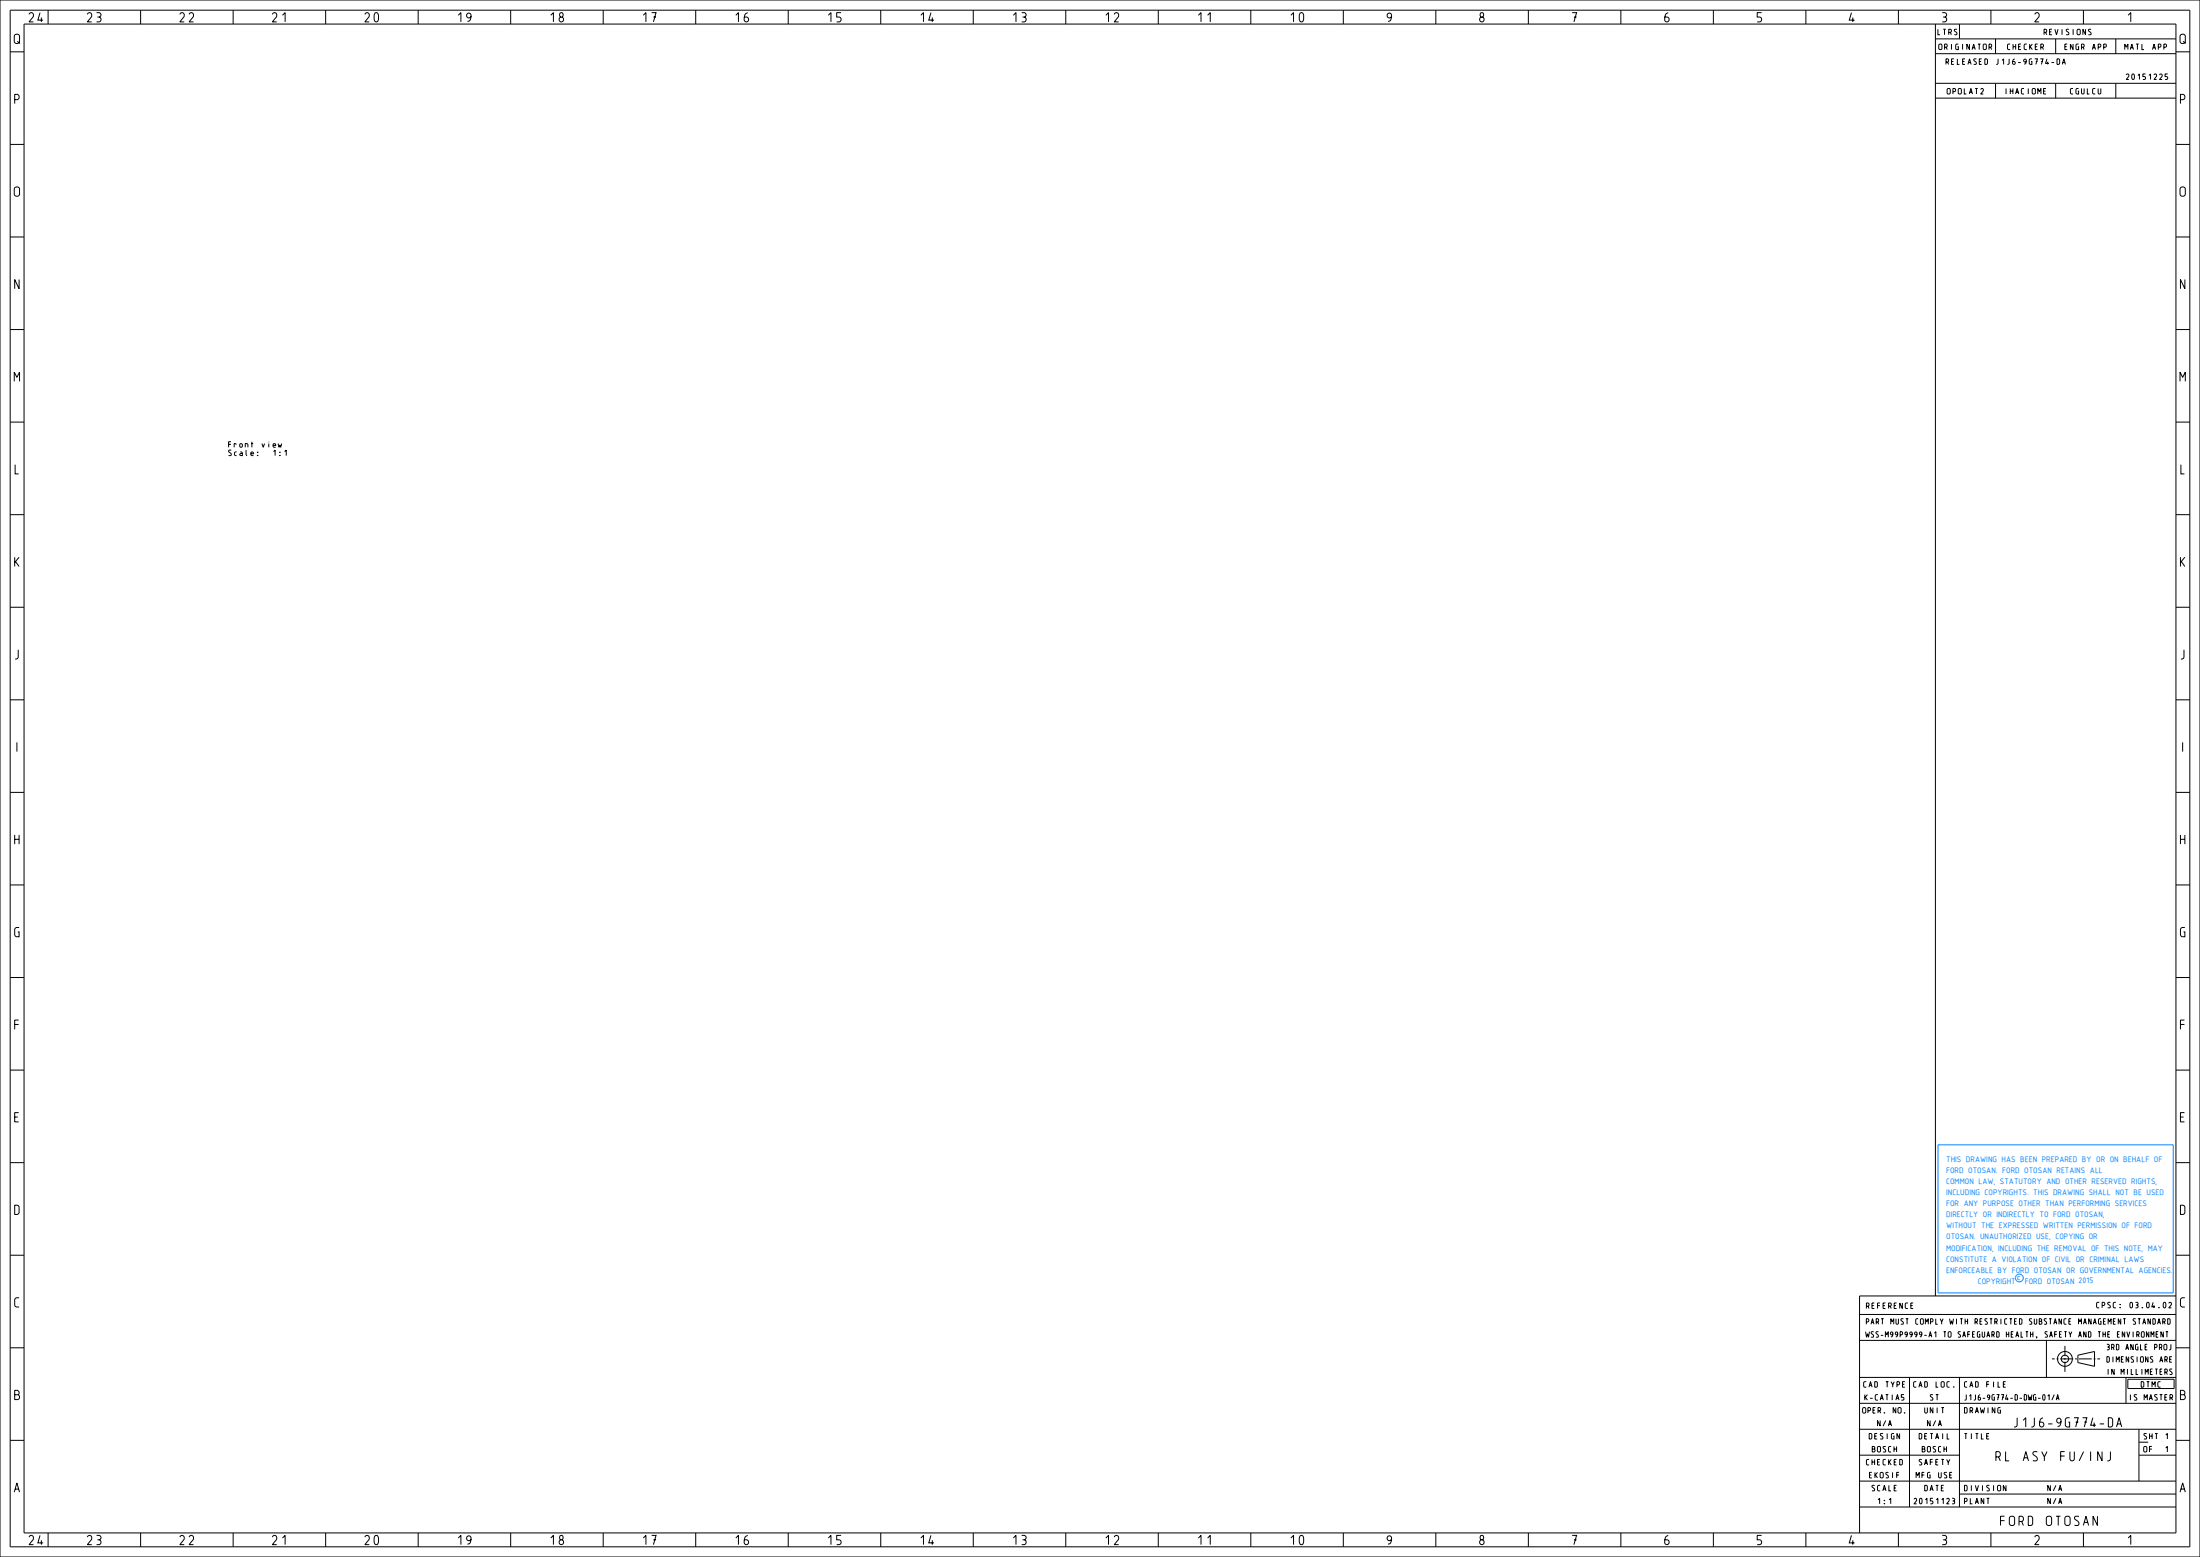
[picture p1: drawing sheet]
<svg xmlns="http://www.w3.org/2000/svg" width="1189mm" height="841mm" viewBox="0 0 1189 841" stroke-linecap="round" stroke-linejoin="round" font-family="sans-serif">
<g fill="none" stroke="#000" stroke-width=".54">
<path d="M0 0h1189v841h-1189zM5 5h1178v831h-1178zM8 19l2-1 1 1v4h-1h-1h-1zM13 13h1163v815h-1163zM16 8l1-1h1v2l-2 3h2M22 7l-2 4h3M22 9v3M26 5v8M47 8l1-1h1l1 2-3 3h3M52 7h2l1 1-1 1h-1M54 9l1 1-1 1-2 1M76 5v8"/>
<path d="M97 8l1-1h1l1 2-3 3h3M102 8l1-1h1l1 2-3 3h3M126 5v8M147 8l1-1h1l1 2-3 3h3M153 8l1-1v5M176 5v8M197 8l1-1h1l1 2-3 3h3M203 7h1l1 1v2l-1 2h-1l-1-2zM226 5v8M248 8l1-1v5M255 9a2.1 2.1 0 0 1-2 3M276 5v8"/>
<path d="M298 8l1-1v5M303 9a1.3 1.3 0 0 0-1 2 1.5 1.5 0 0 0 3 0l-1-2M326 5v8M348 8l1-1v5M352 7h3l-2 5M353 9h2M376 5v8M398 8l1-1v5M404 7a3 3 0 0 0-1 5 1.3 1.3 0 0 0 2-1 1.3 1.3 0 0 0-1-2h-2M426 5v8M448 8l1-1v5M455 7h-3v2h2l1 1-1 2h-2"/>
<path d="M476 5v8M498 8l1-1v5M503 7l-1 4h3M504 9v3M526 5v8M548 8l1-1v5M552 7h2l1 1-1 1h-1M554 9l1 1-1 1-2 1M576 5v8M598 8l1-1v5M602 8l1-1h1l1 2-3 3h3M626 5v8"/>
<path d="M648 8l1-1v5M653 8l1-1v5M676 5v8M698 8l1-1v5M703 7h1l1 1v2l-1 2h-1l-1-2zM726 5v8M752 9a2.1 2.1 0 0 1-2 3M776 5v8M801 9a1.3 1.3 0 0 0-1 2 1.3 1.3 0 0 0 2 0l-1-2M826 5v8M850 7h2l-1 5M851 9h1"/>
<path d="M876 5v8M902 7a3 3 0 0 0-1 5 1.3 1.3 0 0 0 1-1 1.3 1.3 0 0 0-1-2h-1M926 5v8M952 7h-2v2h1l1 1v2h-2M976 5v8M1001 7l-2 4h3M1001 9v3M1026 5v8M1046 13v687M1047 16v3h2M1050 7h1l1 1v1h-2M1050 16h2"/>
<path d="M1051 16v3M1051 9l1 1v1l-2 1M1053 18l1-1v-1h-1v3M1054 18l1 1M1058 16h-2l2 2v1h-2M1059 13v8M1076 5v8M1100 8l1-1h1v2l-2 3h2M1105 18l1-1v-1h-1v3M1106 18v1M1108 17h1M1109 16h-1v3h1"/>
<path d="M1111 16v3l1-3M1114 16v3M1118 16h-1v1l1 1-1 1M1120 16v3M1123 16h1v2v1l-1-1zM1126 5v8M1127 16v3l-1-3v3M1130 16h-1l1 2v1h-1M1150 8l2-1v5M1178 19l2-1 1 1v4h-1h-1h-1zM5 28h8M9 22l2 1"/>
<path d="M1046 29h130M1046 21h130M1048 24h2v2l-1 1-1-1zM1051 26l1-1v-1h-1v3M1052 33h1v-1h-1v3M1052 26v1M1053 33v2M1055 24v3M1055 33h1M1056 32h-1v3h1M1058 32v3h1M1058 24h-1v3h1v-2"/>
<path d="M1061 24v3M1061 33h1M1062 32h-1v3h1M1064 35v-3l1 3M1064 34h1M1064 24v3l-1-3v3M1066 27l1-3 1 3M1066 26h1M1068 32h-1v1l1 1-1 1M1069 24h1M1070 24v3M1070 33h1"/>
<path d="M1071 32h-1v3h1M1072 24h2v2l-1 1-1-1zM1073 32h1v2v1h-1zM1075 26l1-1v-1h-1v3M1076 26v1M1079 21v8M1080 32v2l-1 1M1082 33l1-1v3M1086 32v2l-1 1M1086 24h-1v3h1M1088 24v3M1088 25h1"/>
<path d="M1089 32a1.6 1.6 0 0 0-1 1 1.6 1.6 0 0 0 1 2v-2h-1M1089 24v3M1091 34h1M1091 25h1M1092 24h-1v3h1M1095 33v1l-1 1M1095 24h-1v3h1M1097 24v3M1097 25l1 2M1098 32h-1v3h1v-2M1098 24l-1 2M1100 32h1l-1 3"/>
<path d="M1100 25h1M1100 33h1M1101 24h-1v3h1M1103 32h1l-1 3M1103 26l1-1v-1h-1v3M1103 33h1M1104 26v1M1106 32v2h1M1107 33v2M1109 34h1M1111 21v8M1112 32h1v2v1h-1z"/>
<path d="M1115 35v-3l1 3M1115 34h1M1116 25h1M1117 24h-1v3h1M1120 24v3l-1-3v3M1123 24h-1v2l1 1v-2M1125 26l1-1v-1h-1v3M1126 26v1M1131 27l1-3 1 3M1131 26h1M1134 26l1-1v-1h-1v3M1137 26l1-1v-1h-1v3"/>
<path d="M1144 21v8M1148 27v-3l1 2 1-2v3M1151 27l1-3 1 3M1152 26h1M1154 24h2M1155 24v3M1158 24v3h1M1160 40h-2v1l2 1-1 1h-1M1163 27l1-3 1 3M1164 26h1M1166 26l2-1v-1h-2v3M1169 26l2-1v-1h-2v3"/>
<path d="M1172 40h-2v1l2 1-1 1h-1M1176 28h7M1180 22l1 1M8 54l2-1v-2h-2v5M1046 45h130M1046 53h130M1053 48h1v2l-1 1-1-1zM1055 50l2-1v-1h-2v3M1059 48h1v2l-1 1-1-1zM1062 48v3h1M1064 51l1-3 1 3M1065 50h1"/>
<path d="M1067 48h2M1068 48v3M1070 48h1h1v1l-2 2h2M1079 45v8M1084 48v3M1086 48v3M1086 49h2M1088 48v3M1089 51l1-3 1 3M1090 50h1M1094 48h-2l1 3h1M1096 48v3"/>
<path d="M1099 48h1v2l-1 1-1-1zM1101 51v-3l1 2 1-2v3M1104 49h1M1106 48h-2v3h2M1111 45v8M1120 48h-1v3h1M1123 48h-1v2l1 1v-2M1125 48v2l1 1v-1v-2M1128 48v3h1M1132 48h-1v3h1M1134 48v2l1 1v-1v-2M1144 45v8"/>
<path d="M1149 41l1-1 1 1-2 2h2M1152 40h1l1 1-1 2-1-1zM1155 41l1-1v3M1161 41l1-1v3M1164 41l1-1 1 1-2 2h2M1167 41l1-1 1 1-2 2h2M1178 54l3-1-1-2h-2v5M5 78h8M1176 78h7M8 101h2l1 1v3l-1 1h-1l-1-1zM1178 101h2l1 1v3l-1 1h-1l-1-1zM5 128h8"/>
<path d="M1176 128h7M10 151v5l-2-5v5M1181 151v5l-3-5v5M5 178h8M1176 178h7M8 206v-5l1 3 2-3v5M1178 206v-5l2 3 1-3v5M5 228h8M125 239h-1v3M130 240h1l-1 2v-1zM136 240h1M136 239v3"/>
<path d="M142 240v2l1-2M145 239h.1M145 240v2M150 240l1 2v-2l1 2v-2M1176 228h7M8 251v5h2M124 240h1M125 243l-1 1 1 1v1h-1M128 240h-1v2M128 244l-1 1v1h1M130 244h1v2h-1v-1h1M133 242v-2h1v2"/>
<path d="M133 243v3h1M136 245h1a.7 .7 0 0 0-1-1 .7 .7 0 0 0 0 1v1h1M139 244h.1M139 246h.1M148 241h1a.7 .7 0 0 0-1-1v1l1 1M148 244l1-1v3M151 244h.1M151 246h.1M154 244l1-1v3M1179 251v5h2M5 278h8M1176 278h7"/>
<path d="M8 301v5M8 303l2 3M10 301l-2 3M1178 301v5M1179 303l2 3M1181 301l-3 3M5 328h8M1176 328h7M10 351v4l-2 1M1180 351v4l-1 1M5 378h8M1176 378h7"/>
<path d="M9 401v5M1180 401v5M5 428h8M1176 428h7M8 451v5M8 453h2M10 451v5M1178 453h3M1178 451v5M1181 451v5M5 478h8M1176 478h7"/>
<path d="M10 501h-1l-1 1v4h2v-3M1181 501h-2l-1 1v3l1 1h2v-3h-1M5 528h8M1176 528h7M8 553h2M10 551h-2v5M1178 553h3M1181 551h-3v5M5 578h8M1176 578h7M8 603h2M10 601h-2v5h2"/>
<path d="M1178 603h2M1181 601h-3v5h3M5 628h8M1176 628h7M8 651h1l1 1v3l-1 1h-1zM1178 651h2l1 1v3l-1 1h-2zM5 678h8M1176 678h7M1176 700h-171v128M10 701h-1l-1 1v4h2M1005 710h171M1008 719l1 3v-2l1 2v-3"/>
<path d="M1009 714h1v-2h-1v3M1009 706l1-1v-1h-1v3M1010 706v1M1011 715l1-3 1 3M1011 714h2M1012 705h1M1013 719l-2 1 1 1v1h-1M1013 704h-1v3h1M1014 714h1v-2h-1v3M1015 705h1M1015 714v1M1015 719l-1 1 1 1v1h-1"/>
<path d="M1016 704h-1v3M1017 712h1M1017 712v3M1018 705h1M1019 704h-1v3h1M1021 706l1-1v-1h-1v3M1022 706v1M1022 715v-3l1 2v-2v3M1024 705h1M1025 712v3h1v-3M1025 704h-1v3h1M1028 704v3l-1-3v3"/>
<path d="M1029 712h-2l2 3h-2M1030 712h1M1031 712v3M1031 704h-1v3h1M1033 705h1M1034 704h-1v3h1M1037 712l-2 1v2h2M1038 712l1 1v2h-1zM1041 715v-3v2l1-2v3M1043 714h2l-1-2h-1v3M1046 712v3h1M1049 712v3"/>
<path d="M1050 712l-1 2M1050 719h2M1051 719v3M1053 719l1 1v2h-1zM1054 712v3l1-2v2l1-3M1057 712v3M1059 712h2M1060 719l-2 1 1 1v1h-1M1060 712v3M1062 712v3M1062 714h1M1063 712v3"/>
<path d="M1065 719h-2v3M1067 719h-1v3h1M1067 714h2l-1-2h-1v3M1068 714l1 1M1070 719l-1 1v2h1v-1M1070 714h1M1071 712h-1v3h1M1071 719v3h1h1v-3M1074 712h-1l1 3h-1M1075 712h2M1076 712v3M1078 714h1v-2h-1v3"/>
<path d="M1079 714v1M1079 719l1 1v2h-1zM1081 712v3M1084 719v3M1085 712l-2 1 1 2h1M1086 719v3M1086 712h1M1087 712v3M1088 719h-1v3h1M1089 714h1M1090 712h-1v3h1M1091 712l2 1-1 2h-1z"/>
<path d="M1092 719v3h1M1095 719h1M1095 719v3M1097 719v3M1098 712l-1 1 1 1v1h-1M1099 719v3M1099 712v3h1h1v-3M1102 714h1v1h-1v-3l1 1v1M1106 712h-1l1 3h-1M1107 719l-2 1 1 1v1h-1M1107 712h2M1108 712v3"/>
<path d="M1110 715l1-3 1 3M1110 714h1M1112 719h-2v3M1114 712v3l-1-3v3M1114 719h-1v3h1M1116 719h1M1116 719v3M1117 712l-2 1 1 2h1M1118 714h1M1118 719l1 3M1119 712h-1v3h1M1120 719l-1 2"/>
<path d="M1123 715v-3l1 2 1-2v3M1126 715l1-3 1 3M1126 714h1M1127 719v3l-1-3v3M1129 719l1 1v2h-1zM1130 712v3l-1-3v3M1131 715l1-3 1 3M1132 714h1M1134 719h1M1135 703l-2 1v2h2M1135 719v3M1135 712l-1 1 1 2v-1"/>
<path d="M1136 705h1v-1l-1-1v3M1137 719v3M1137 714h1M1138 719v3M1138 712h-1v3h1M1139 715v-3l1 2 1-2v3M1140 719h-1v3h1M1141 704h-2l2 2h-2M1142 714h1M1143 712h-1v3h1M1144 703l-2 1v2h2M1146 719h-2v3h2"/>
<path d="M1146 704h.1M1146 706h.1M1146 712v3l-1-3v3M1148 712h1M1148 712v3M1148 719v3l-1-3v3M1149 719l1 3 1-3M1151 704h1h1l-1 2h-1zM1153 719v3M1154 703l2 1-2 1M1154 712l-1 1 1 1v1h-1M1155 705v1h-1"/>
<path d="M1156 712h1M1156 712v3M1158 719l1 1-1 2h-1zM1158 706h.1M1158 715l1-3 1 3M1158 714h1M1160 704h1h1l-1 2h-1zM1161 719v3l-1-3v3M1162 712v3l-1-3v3M1164 712l1 1-1 2zM1164 703l-1 3h2M1164 705v1"/>
<path d="M1166 715l1-3 1 3M1166 714h1M1166 719h-1v3h1M1167 706h.1M1169 714h1v-2h-1v3M1169 719v3l-1-3v3M1169 704h1h1l-1 2h-1zM1170 714v1M1170 719h2M1171 719v3M1172 712l1 1-1 2zM1172 704l1-1v1l1 1-2 1h2"/>
<path d="M1181 701h-2l-1 1 1 4h2M5 728h8M1005 724h171M1016 721h2M1019 722v-3l1 2 1-2v3M1023 720v2h-1M1026 720l-1 2M1027 721h1v-2h-1v3M1031 720v2h-1M1033 720v2h-1M1036 720v2h-1M1039 720l-1 2"/>
<path d="M1040 721h1M1042 722l1-3 1 3M1043 721h1M1045 720l1-1v3M1061 722l1-3v3M1061 721h1M1063 721h2M1066 721h1M1074 722l1-3v3M1074 721h1M1077 721h1v-2h-1v3M1077 721l1 1"/>
<path d="M1084 721h2M1087 721h1M1089 722l1-3 1 3M1090 721h1M1097 721h2M1101 722h.1M1101 722v1M1106 724v20M1108 722v-3l1 3M1108 721h1M1109 734h1M1110 721h2"/>
<path d="M1112 734h.1M1113 721h1M1114 734h6M1116 727v6M1116 734v1M1116 735v6M1122 734h1M1123 732l9-2v8l-9-2zM1123 722l1-3 1 3M1123 734h8M1124 721h1M1131 734h2"/>
<path d="M1133 734h2M1137 721h1M1139 726l1 1-1 1M1139 733h1v2l-1 1zM1139 721h1M1139 739v3M1139 728l1 1h-1M1141 728h1v-2h-1v3M1142 733v3M1142 728l1 1M1143 739v3l-2-3v3M1144 736v-3l1 2v-2v3"/>
<path d="M1144 726l1 1v2h-1zM1144 721h1M1147 734h.1M1148 733h-1v3h1M1149 729l1-3v3M1149 728h1M1150 739v3M1150 733v3l-1-3v3M1152 739v3h1M1153 726v3l-1-3v3M1153 733h-1l1 2-1 1M1154 739v3h2"/>
<path d="M1155 721h1v-2h-1v3M1155 733v3M1155 726l-1 1v2h1v-1M1156 721v1M1157 726v3h1M1157 733h1v2v1l-1-1zM1158 739v3M1159 728h1M1161 726h-2v3h2M1161 733v3l-1-3v3M1163 722v-3v2l1-2v3M1163 739h-1v3h1"/>
<path d="M1164 733h-2l2 2-2 1M1164 728h2v-2h-2v3M1165 739h1M1165 721h1M1165 739v3M1167 728h1v-2h-1v3M1167 736l1-3 1 3M1168 735h1M1168 728v1M1169 739h-2v3h2M1170 726l1 1v2h-2zM1170 735l1-1v-1h-1v3"/>
<path d="M1171 735v1M1173 734h1M1173 726v3h-1M1174 733h-1v3h1M1174 740h-1l1 2h-1M1176 728h7M8 753l2 1 1 1-1 1h-2v-5h2v2M1005 758h171M1005 744h171M1008 753v3M1008 755l1 1M1009 746l-2 1v2h2"/>
<path d="M1009 753l-1 2M1010 749l1-3 1 3M1010 748h1M1011 755h1M1013 746l2 1v2h-1h-1zM1015 753l-2 1 1 2h1M1016 756l1-3 1 3M1016 755h2M1019 753h2M1019 746h2M1020 753v3M1020 746v3"/>
<path d="M1022 746l1 3M1023 753v3M1024 746l-1 2M1025 756v-3l1 3M1025 755h1M1025 748h1v-2h-1v3M1028 748h1M1029 753h-1v2h1v1h-1M1030 746h-2v3h2M1032 744v70M1036 746l-2 1v2h2M1037 749l1-3 1 3"/>
<path d="M1037 748h2M1040 746l2 1v2h-1h-1zM1045 753l-2 1 2 1v1h-2M1046 753h2M1046 746v3h1M1047 753v3M1049 747l1-1 1 1v2h-1h-1zM1054 746l-2 1v2h2M1056 749h.1M1059 744v70M1063 753v3h-1M1063 746l-1 1v2h1"/>
<path d="M1064 754l1-1v3M1065 749v-3l1 3M1065 748h1M1068 753v3h-1M1068 746l1 1v2h-1zM1070 753a1.7 1.7 0 0 0 0 3v-1h-1M1072 755h1M1074 748h1M1075 746h-1v3M1075 754v2h-1M1077 746v3M1078 753l-1 1v2h1l-1-1"/>
<path d="M1079 753h1v3M1080 755h.1M1080 746v3h1M1082 753h1l-1 3M1082 755h1M1083 748h1M1084 746h-1v3h1M1085 753l-1 3h1M1085 755v1M1087 755h1M1089 753l1 1v2h-1zM1092 755h1"/>
<path d="M1094 753l1 1v2h-1zM1096 753l1 3v-2l1 2v-3M1100 753l-1 1 1 2v-1M1101 755h2M1104 753h1v1v2l-1-1zM1107 754v-1v3M1110 753l-1 3M1111 756l1-3 1 3M1112 755h1M1146 742v-3l1 2 1-2v3M1149 744v14M1150 745h25v5h-25z"/>
<path d="M1151 753v3M1155 753h-1v1l1 2h-2M1157 746l2 1v2h-1h-1zM1159 756v-3l1 2 1-2v3M1159 742v-3l1 2 1-2v3M1160 746h2M1161 746v3M1162 756v-3l1 3M1162 755h1M1162 741h1M1163 749v-3l1 2 1-2v3M1166 753l-2 1 2 1v1h-2"/>
<path d="M1167 753h2M1167 741h1M1168 746l-2 1v2h2M1168 753v3M1170 741h1v-1l-1-1v3M1170 755h1M1171 741v1M1171 753h-1v3h1M1173 755h1v-2h-1v3M1174 755v1M1178 753l3 1v1l-1 1h-2v-5h3l-1 2M5 778h8"/>
<path d="M1005 772h171M1007 761l1-1v1v2h-1zM1010 762h1v-2h-1v3M1010 774l2 1v2h-1h-1zM1012 762h1M1013 776h1M1014 760h-2v3h2M1015 774h-2v3h2M1015 762h1v-2h-1v3M1016 762v1M1016 767v3l-1-3v3M1018 774h-2v1l2 2h-2"/>
<path d="M1018 763h.1M1019 767l-1 3M1020 774v3M1021 770v-3l1 3M1021 769h1M1024 774l-2 1v2h1h1v-1h-1M1025 760v3l-2-3v3M1026 761l1-1v1v2h-1zM1027 774v3l-2-3v3M1029 763h.1M1037 774l2 1v2h-1h-1zM1040 760v3h1h1v-3"/>
<path d="M1040 776h1M1041 774h-1v3h1M1043 767v3l-1-3v3M1043 774h2M1044 774v3M1045 760v3l-2-3v3M1046 777l1-3 1 3M1046 767l-1 3M1046 776h1M1047 760v3M1048 770v-3l1 3M1048 769h1"/>
<path d="M1049 760h2M1050 760v3M1050 774v3M1052 774v3h2M1062 760l1 1v2h-1zM1062 774h1M1062 774v3M1065 762h1v-2h-1v3M1065 774v3M1066 762v1M1068 763v-3l1 3M1068 774h1"/>
<path d="M1068 762h1M1068 774v3M1070 760l1 3v-2l1 2 1-3M1071 774v3h1M1074 776h1M1074 760v3M1075 774h-1v3h1M1078 760v3l-1-3v3M1081 760l-1 1v2h1v-1M1090 766v4l-1 1M1093 767l2-1v5M1099 766v4l-1 1"/>
<path d="M1104 766a3 3 0 0 0-1 5 1.3 1.3 0 0 0 2-1 1.3 1.3 0 0 0-1-2h-2M1107 769h2M1114 768a2.1 2.1 0 0 1-2 3M1119 766h-2l-1 1v3l1 1h2v-3h-1M1121 766h2l-1 5M1122 768h1M1126 766h2l-2 5M1126 768h2M1131 766l-1 4h3M1132 768v3M1135 769h2M1139 766h2l1 1v3l-1 1h-2z"/>
<path d="M1144 771l1-5 2 5M1144 769h2M1156 779h5M1156 772v28M1160 774l-1 1 1 1v1h-1M1162 776h1M1162 774v3M1163 774v3M1165 774h1M1165 774v3M1170 775l1-1v3M1176 778h7"/>
<path d="M1005 786h54M1010 788l-1 1v2h1M1010 797h1M1012 795h-2v3h2M1012 788v3M1012 790h1M1012 783h1v1h-1v-3l1 1v1M1013 788v3M1013 795v3M1014 797l1 1M1015 790h1M1015 795l-2 2"/>
<path d="M1015 781l1 1v2h-1zM1016 788h-1v3h1M1016 795l2 1v2h-1h-1zM1019 781l-1 1 1 1v1h-1M1019 788l-1 1v2h1M1021 795h-2l2 3h-2M1021 788v3M1021 790l1 1M1022 781l-1 1v2h1M1022 788l-1 2M1023 795v3M1024 781v3"/>
<path d="M1024 783h1M1024 790h1M1025 788h-1v3h1M1025 781v3M1025 797h1M1026 795h-1v3M1027 788l1 1v2h-1zM1036 798v-3v2l1-2v3M1039 788l-2 1 2 1v1h-2M1039 797h1M1039 783h1v1h-1v-3l1 1v1M1040 795h-1v3"/>
<path d="M1040 791l1-3 1 3M1040 790h1M1042 781l1 1v2h-1zM1043 795l-1 1v2h1v-1M1043 790h2M1045 788h-2v3M1046 781l-1 1 1 1v1h-1M1046 790h1M1047 788h-1v3h1M1048 795v3h1v-3M1049 781l-1 1v2h1M1049 788h2"/>
<path d="M1050 788v3M1051 783h1M1051 781v3M1052 781v3M1052 788l1 3M1052 795l-1 1 1 1v1h-1M1054 797h1M1054 788l-1 2M1055 795h-1v3h1M1079 787l2-1v-2h-2v5M1080 787l1 2M1084 784v5h2"/>
<path d="M1093 789l2-5 1 5M1094 787h2M1101 784h-2v1v1l2 1v2h-2M1103 784l2 3v2M1106 784l-1 3M1114 786h2M1116 784h-2v5M1119 784v4l1 1 1-1v-4M1126 784l-2 5M1130 784v5M1136 784v5l-2-5v5M1141 784v4l-2 1"/>
<path d="M1156 786h20M1159 782l1-1v1v2h-1zM1162 783h1M1163 781h-1v3M1170 782l1-1v3M8 806l1-5 2 5M8 804h2M1005 814h171M1005 800h171M1013 802l-1 1 1 1v1h-1M1015 810l1-1v3M1016 802l-1 1v2h1"/>
<path d="M1018 805v-3l1 3M1018 804h1M1018 810h.1M1018 812h.1M1021 802v3h1M1021 810l1-1v3M1024 804h1M1025 802h-1v3h1M1034 810l1-1 1 1-2 2h2M1038 809h1v1l-1 2-1-1zM1040 802l2 1v2h-1h-1zM1041 810v-1v3"/>
<path d="M1043 805l1-3 1 3M1043 804h2M1045 809h-2v2h2l-1 1h-1M1046 802h2M1046 810l1-1v3M1047 802v3M1049 804h1M1049 810l1-1v3M1051 802h-2v3h2M1052 810l1-1v1l-1 2h1M1055 809l1 1-1 1M1056 811v1h-1"/>
<path d="M1059 807h117M1062 802l1 1v2h-1zM1062 811h1v-2h-1v3M1065 809v3h1M1065 802v3M1068 802v3l1-3M1068 812v-3l1 3M1068 811h1M1071 802v3M1072 809v3l-1-3v3M1074 809h1M1074 809v3"/>
<path d="M1075 802h-1v1l1 2h-1M1077 802v3M1080 802l1 1v2h-1zM1083 819h-2v5M1084 802v3l-1-3v3M1086 819h2l1 1v3l-1 1h-2v-1zM1096 819h2l1 1v3l-1 1h-2zM1106 819h2l1 1v3l-1 1h-2v-1zM1108 802v3l-1-3v3M1108 809v3l-1-3v3M1111 802l-1 3M1111 809l-1 3"/>
<path d="M1111 819h3M1112 819v5M1113 805v-3l1 3M1113 812v-3l1 3M1113 804h1M1113 811h1M1116 819h2l1 1v3l-1 1h-2v-1zM1124 819h-3v2l2 1 1 1-1 1h-2M1134 819v5l-3-5v5M1178 806l2-5 1 5M1179 804h2M16 830l1-1 1 1v1l-2 3h2"/>
<path d="M22 829l-2 4h3M22 832v2M26 828v8M47 830l1-1 1 1 1 1-3 3h3M52 829h2l1 1-1 1-1 1M54 832l1 1-1 1h-2M76 828v8M97 830l1-1 1 1 1 1-3 3h3M102 830l1-1 1 1 1 1-3 3h3M126 828v8M147 830l1-1 1 1 1 1-3 3h3M153 831l1-2v5"/>
<path d="M176 828v8M197 830l1-1 1 1 1 1-3 3h3M203 830h1l1 1v2l-1 1h-1l-1-1zM226 828v8M248 831l1-2v5M255 831v1a2.1 2.1 0 0 1-2 2M276 828v8M298 831l1-2v5M303 832a1.3 1.3 0 0 0-1 2 1.6 1.6 0 0 0 3-1l-1-1M326 828v8M348 831l1-2v5M352 829h3l-2 5"/>
<path d="M353 832h2M376 828v8M398 831l1-2v5M404 829a3 3 0 0 0-1 5 1.3 1.3 0 0 0 2-1 1.3 1.3 0 0 0-1-1h-2M426 828v8M448 831l1-2v5M455 829h-3v3h2l1 1-1 1h-2M476 828v8M498 831l1-2v5M503 829l-1 4h3M504 832v2M526 828v8"/>
<path d="M548 831l1-2v5M552 829h2l1 1-1 1-1 1M554 832l1 1-1 1h-2M576 828v8M598 831l1-2v5M602 830l1-1 1 1 1 1-3 3h3M626 828v8M648 831l1-2v5M653 831l1-2v5M676 828v8M698 831l1-2v5M703 830h1l1 1v2l-1 1h-1l-1-1z"/>
<path d="M726 828v8M752 831v1a2.1 2.1 0 0 1-2 2M776 828v8M801 832a1.3 1.3 0 0 0-1 2 1.3 1.3 0 0 0 2-1l-1-1M826 828v8M850 829h2l-1 5M851 832h1M876 828v8M902 829a3 3 0 0 0-1 5 1.3 1.3 0 0 0 1-1 1.3 1.3 0 0 0-1-1h-1M926 828v8M952 829h-2v3h1l1 1v1h-2M976 828v8"/>
<path d="M1001 829l-2 4h3M1001 832v2M1026 828v8M1050 829h1l1 1v1l-2 1M1051 832l1 1v1h-2M1076 828v8M1081 821h2M1091 822l2-1v-2h-2v5M1093 822l1 2M1100 830l1-1 1 1v1l-2 3h2M1126 824l1-5 2 5M1126 828v8"/>
<path d="M1126 822h2M1150 831l2-2v5"/>
<circle cx="253" cy="8" r="1.3"/>
<circle cx="303" cy="8" r="1.1"/>
<circle cx="751" cy="8" r="1.3"/>
<circle cx="801" cy="8" r="1.1"/>
<circle cx="1094" cy="33" r=".8"/>
<circle cx="1022" cy="720" r=".8"/>
<circle cx="1025" cy="720" r=".8"/>
<circle cx="1030" cy="720" r=".8"/>
<circle cx="1033" cy="720" r=".8"/>
<circle cx="1035" cy="720" r=".8"/>
<circle cx="1038" cy="720" r=".8"/>
<circle cx="1116" cy="734" r="4"/>
<circle cx="1116" cy="734" r="2"/>
<circle cx="1075" cy="754" r=".7"/>
<circle cx="1113" cy="767" r="1.3"/>
<circle cx="253" cy="831" r="1.3"/>
<circle cx="303" cy="830" r="1.1"/>
<circle cx="751" cy="831" r="1.3"/>
<circle cx="801" cy="830" r="1.1"/>
</g>
<g fill="none" stroke="#0080ff" stroke-width=".54">
<path d="M1047 618h128v80h-128z"/>
<circle cx="1091" cy="690" r="2.1"/>
</g>
<g font-size="4.9" fill="#0080ff">
<text x="1052" y="627">THIS DRAWING HAS BEEN PREPARED BY OR ON BEHALF OF</text>
<text x="1052" y="633">FORD OTOSAN. FORD OTOSAN RETAINS ALL</text>
<text x="1052" y="639">COMMON LAW, STATUTORY AND OTHER RESERVED RIGHTS,</text>
<text x="1052" y="645">INCLUDING COPYRIGHTS. THIS DRAWING SHALL NOT BE USED</text>
<text x="1052" y="651">FOR ANY PURPOSE OTHER THAN PERFORMING SERVICES</text>
<text x="1052" y="657">DIRECTLY OR INDIRECTLY TO FORD OTOSAN,</text>
<text x="1052" y="663">WITHOUT THE EXPRESSED WRITTEN PERMISSION OF FORD</text>
<text x="1052" y="669">OTOSAN. UNAUTHORIZED USE, COPYING OR</text>
<text x="1052" y="675">MODIFICATION, INCLUDING THE REMOVAL OF THIS NOTE, MAY</text>
<text x="1052" y="681">CONSTITUTE A VIOLATION OF CIVIL OR CRIMINAL LAWS</text>
<text x="1052" y="687">ENFORCEABLE BY FORD OTOSAN OR GOVERNMENTAL AGENCIES.</text>
<text x="1069" y="693">COPYRIGHT</text>
<text x="1090" y="691">c</text>
<text x="1094" y="693">FORD OTOSAN 2015</text>
</g>
</svg>
